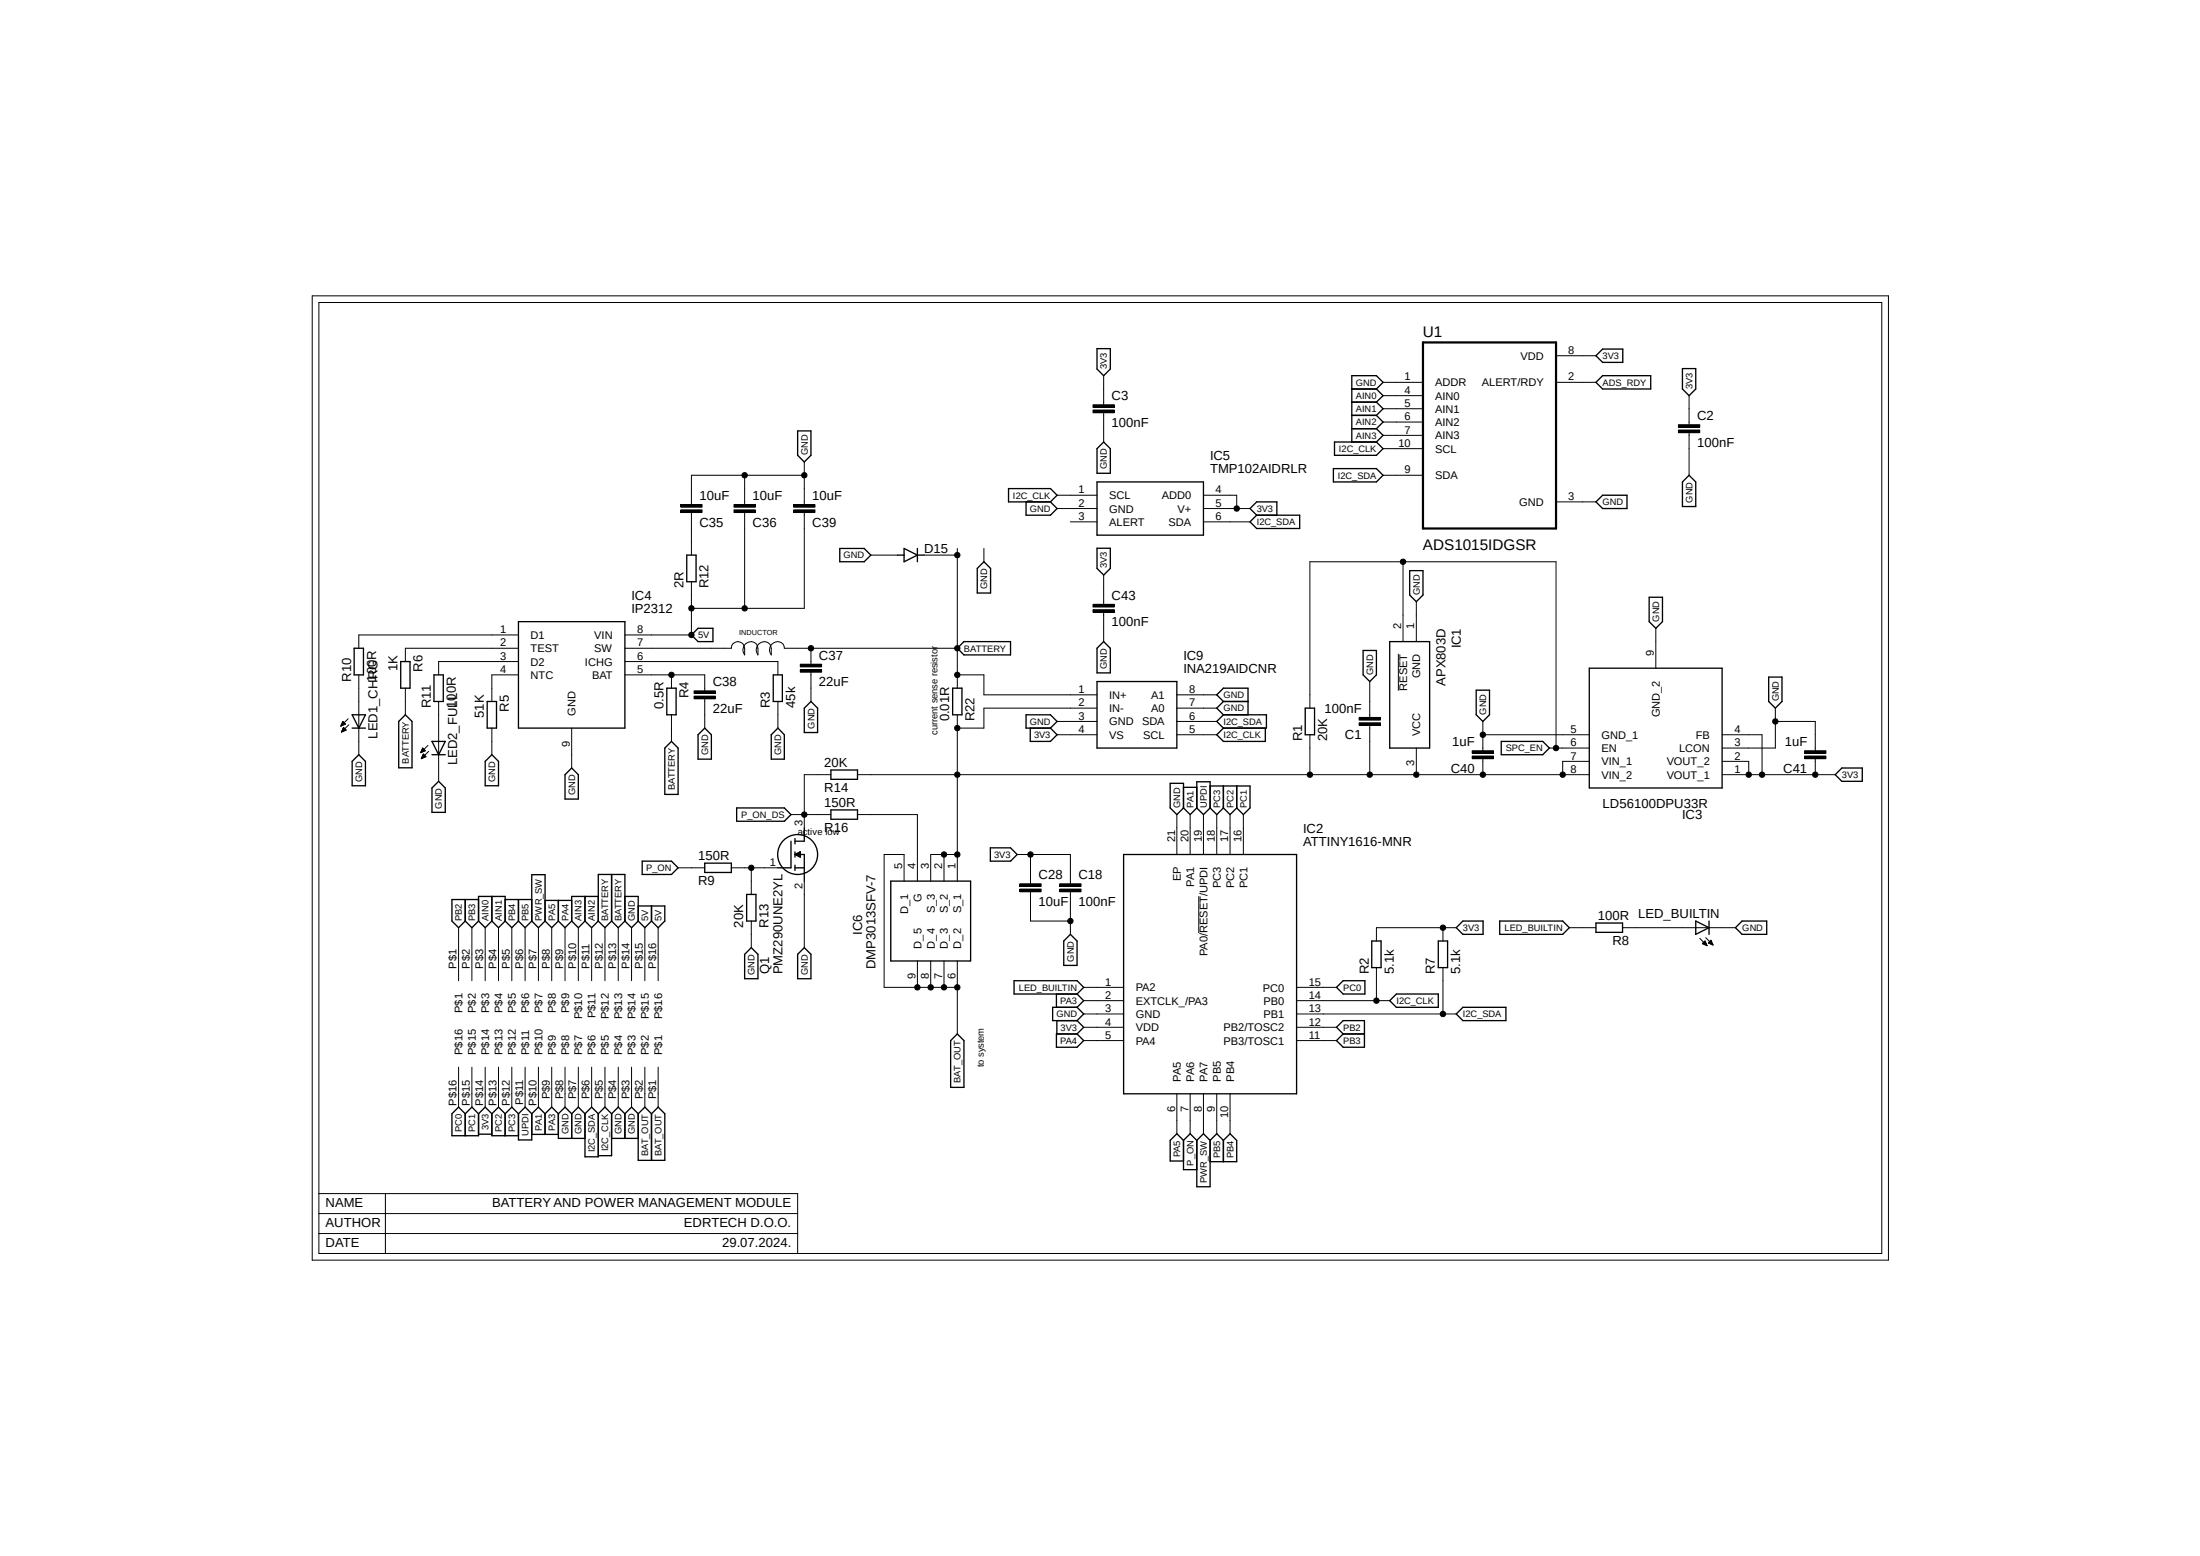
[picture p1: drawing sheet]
<svg xmlns="http://www.w3.org/2000/svg" width="420mm" height="297mm" viewBox="0 0 420 297" stroke-linecap="round" stroke-linejoin="round" font-family="sans-serif">
<path d="M59.5 56.3l301.2 184.4M360.7 56.3l-301.2 184.4" fill="none" stroke="#fff" stroke-width=".19"/>
<g fill="none" stroke="#000" stroke-width=".19">
<path d="M59.6 56.5h300.9v184h-300.9zM60.9 57.7h298.3v181.6h-298.3zM208.7 78.3h4v.5h-4zM208.7 77.3h4v.5h-4zM210.7 71.7v5.6M210.7 78.8v5.6M264 73h7.7M264 75.5h7.7M264 78h7.7M297.1 73h7.6M297.1 67.9h7.6M322.5 75.5v5.6"/>
<path d="M130 96.3h4v.5h-4zM130 97.3h4v.5h-4zM132 97.8v8.2M140.1 96.3h4.1v.5h-4.1zM140.1 97.3h4.1v.5h-4.1zM142.2 90.7v5.6M142.2 97.8v18.3M151.5 96.3h4.1v.5h-4.1zM151.5 97.3h4.1v.5h-4.1zM153.5 90.7h-21.5v5.6M153.5 88.2v8.1M153.5 97.8v18.3h-21.5"/>
<path d="M201.8 94.5h7.6M201.8 97.1h7.6M204.3 99.6h5.1M229.7 94.5h6.4v2.6M229.7 97.1h8.9M229.7 99.6h8.9M264 80.6h7.7M264 83.1h7.7M264 85.6h7.7M264 90.7h7.7M297.1 95.8h7.6M320.4 82.1h4.1v.5h-4.1z"/>
<path d="M320.4 81.1h4.1v.5h-4.1zM322.5 82.6v8.1M132 111v10.2h-12.7M166.2 106h5.1M176.4 106h6.4M182.8 104.7v26.7M187.8 104.7v2.5M208.7 116.4h4v.5h-4zM208.7 115.4h4v.5h-4zM210.7 109.8v5.6M210.7 116.9v5.6M267.8 107.2v15.3"/>
<path d="M270.4 114.9v7.6M316.1 119.9v7.7M65.1 138.6h.1M65.1 138.4h.3M65.2 138.3h.4M65.2 138.3h.6M65.2 139.7h.1M65.2 138.2h.7M65.2 139.6h.3M65.3 138.1h.5M65.3 139.5h.4M65.3 138h.4"/>
<path d="M65.3 139.4h.6M65.4 137.9h.3M65.4 139.3h.6M65.4 137.8h.2M65.4 139.2h.6M65.4 137.7l.6 .5-.9 .4zM65.4 137.8h.1M65.4 139.1h.5M65.5 139.1h.3M65.5 139h.2M65.6 138.9l.5 .5-.9 .3zM65.6 138.9h.1"/>
<path d="M66.5 137.2l-1.4 1.4M66.6 138.3l-1.4 1.4M68.5 128.8v15.3M77.4 131.4v5M83.7 133.9v15.2M93.9 139v5.1M99 121.2h-30.5v2.5M99 123.7h-21.6v2.6M99 126.3h-15.3v2.5M99 128.8h-5.1v5.1M109.1 139v7.6M119.3 123.7h20.3a1.27 1.27 0 0 1 1.3-1.2 1.27 1.27 0 0 1 1.3 1.2v1.3a1.49 1.49 0 0 1 .3-2.2 1.49 1.49 0 0 1 2.1 .6l.1 1.6a1.49 1.49 0 0 1 .3-2.2 1.49 1.49 0 0 1 2.2 .6v1.6a1.49 1.49 0 0 1 .3-2.2 1.49 1.49 0 0 1 2.2 .6v.3h33.1"/>
<path d="M119.3 126.3h29.2v2.5M119.3 128.8h15.2v3.1M128.2 128.8v2.6M128.2 136.4v5.1M132.5 132.9h4.1v.5h-4.1zM132.5 131.9h4.1v.5h-4.1zM134.5 133.4v5.6M148.5 133.9v5.1M152.8 127.8h4v.5h-4zM152.8 126.8h4v.5h-4zM154.8 123.7v3.1M154.8 128.3v5.6"/>
<path d="M182.8 128.8h5v3.8h21.6M182.8 136.4v31.8M201.8 137.7h7.6M209.4 135.2h-21.6v3.8h-5M224.7 132.6h7.6M224.7 135.2h7.6M224.7 137.7h7.6M250.1 135.2v-28h47v35.6M259.5 136.9h4v.6h-4zM259.5 138h4v.5h-4zM261.5 130.1v6.8M261.5 138.5v9.4"/>
<path d="M267 124.8v7M283.1 137.7v5.6M338.9 135.2v7.6h-10.1M338.9 137.7h7.6v5.6M80.3 143.6h.2M80.4 143.5h.3M80.4 143.4h.5M80.4 143.3h.7M80.4 144.7h.2M80.5 143.3h.7M80.5 144.7h.3M80.5 143.2h.6"/>
<path d="M80.5 144.6h.5M80.6 143.1h.4M80.6 144.5h.6M80.6 143h.3M80.6 144.4h.7M80.6 142.9h.2M80.6 144.3h.6M80.7 142.8l.5 .5-.9 .4zM80.7 144.2h.4M80.7 144.1h.3M80.8 144.1h.1M80.8 143.9l.5 .5-.9 .4z"/>
<path d="M80.8 144h.1M81.7 142.3l-1.4 1.4M81.8 143.4l-1.4 1.4M151 155.5h7.6M158.6 147.9h-5.1v10.1M163.7 147.9h139.7M163.7 155.5h11.4v12.7M201.8 140.3h7.6M224.7 155.5v7.6M224.7 140.3h7.6M227.2 155.5v7.6M229.7 155.5v7.6"/>
<path d="M232.3 155.5v7.6M234.8 155.5v7.6M237.4 155.5v7.6M250.1 140.3v7.6M270.4 142.8v5.1M281.1 143.3h4v.5h-4zM281.1 144.3h4v.5h-4zM283.1 140.3h20.3M283.1 144.8v3.1M295.8 142.8h7.6M303.4 145.3h-5.1v2.6M328.8 147.9h21.6"/>
<path d="M328.8 145.3h5v2.6M328.8 140.3h7.6v7.6M344.5 143.3h4.1v.5h-4.1zM344.5 144.3h4.1v.5h-4.1zM346.5 144.8v3.1M87.5 177.1v10.1M90.1 177.1v10.1M92.6 177.1v10.1M95.2 177.1v10.1M97.7 177.1v10.1M100.2 177.1v10.1M102.8 177.1v10.1"/>
<path d="M105.3 177.1v10.1M107.9 177.1v10.1M110.4 177.1v10.1M112.9 177.1v10.1M115.5 177.1v10.1M118 177.1v10.1M120.6 177.1v10.1M123.1 177.1v10.1M125.6 177.1v10.1M129.5 165.7h5M139.6 165.7h8.9M143.4 165.7v5"/>
<path d="M143.4 175.8v5.1M153.5 168.2v12.7M172.6 168.2v-5.1h-3.8v25.4h14M180.2 163.1v5.1M182.8 163.1h-5.1v5.1M194.2 163.1h10.1v5.6M194.7 169.7h4.1v.5h-4.1zM194.7 168.7h4.1v.5h-4.1zM196.7 163.1v5.6M196.7 170.2v5.6h7.6M202.3 169.7h4.1v.5h-4.1zM202.3 168.7h4.1v.5h-4.1z"/>
<path d="M204.3 170.2v8.2M228.9 171.1v7M275.5 177.1v2.5M278 177.1h-15.2v2.5M299.6 177.1h5.1M309.8 177.1h21.5M324.5 179.1l1.4 1.4M325.1 180h.5M325.2 179.9h.4M325.3 179.7h.2M325.4 179.7h.1M325.5 179.6l-.5 .5"/>
<path d="M325.5 179.6l.4 .9M325.6 179l1.4 1.4M326.1 180h.7M326.3 179.9h.5M326.3 179.7h.4M326.4 179.7h.3M326.5 179.6h.2M326.6 179.5h.1M326.6 179.5l-.5 .5 .9 .4M326.6 179.5l.4 .9M175.1 183.4v5.1M177.7 183.4v5.1"/>
<path d="M180.2 183.4v5.1M182.8 183.4v14M206.9 188.5h7.6M206.9 191h7.6M206.9 193.5h7.6M206.9 196.1h7.6M206.9 198.6h7.6M247.5 188.5h7.6M247.5 191h17.8M247.5 193.5h30.5M247.5 196.1h7.6M247.5 198.6h7.6"/>
<path d="M262.8 184.7v6.3M275.5 184.7v8.8M325 180.1l.9 .4M325 180.1h.7M325 180h.7M325.2 180.2h.6M325.4 180.3h.4M325.6 180.4h.2M326.2 180h.7M326.4 180.1h.5M326.6 180.2h.3M326.9 180.3h.1"/>
<path d="M87.5 203.7v7.6M90.1 203.7v7.6M92.6 203.7v7.6M95.2 203.7v7.6M97.7 203.7v7.6M100.2 203.7v7.6M102.8 203.7v7.6M105.3 203.7v7.6M107.9 203.7v7.6M110.4 203.7v7.6M112.9 203.7v7.6M115.5 203.7v7.6"/>
<path d="M118 203.7v7.6M120.6 203.7v7.6M123.1 203.7v7.6M125.6 203.7v7.6M224.7 208.8v7.6M227.2 208.8v7.6M229.7 208.8v7.6M232.3 208.8v7.6M234.8 208.8v7.6M60.9 227.8h91.4v11.5M60.9 231.6h91.4M60.9 235.5h91.4"/>
<path d="M73.6 227.8v11.5"/>
<circle cx="142.2" cy="90.7" r=".51"/>
<circle cx="153.5" cy="90.7" r=".51"/>
<circle cx="236.1" cy="97.1" r=".51"/>
<circle cx="132" cy="116.1" r=".51"/>
<circle cx="142.2" cy="116.1" r=".51"/>
<circle cx="182.7" cy="106" r=".51"/>
<circle cx="267.8" cy="107.2" r=".51"/>
<circle cx="128.2" cy="128.8" r=".51"/>
<circle cx="132" cy="121.2" r=".51"/>
<circle cx="154.8" cy="123.7" r=".51"/>
<circle cx="182.7" cy="123.7" r=".51"/>
<circle cx="182.7" cy="139" r=".51"/>
<circle cx="182.7" cy="128.8" r=".51"/>
<circle cx="338.9" cy="137.7" r=".51"/>
<circle cx="153.5" cy="155.5" r=".51"/>
<circle cx="182.7" cy="147.9" r=".51"/>
<circle cx="250.1" cy="147.9" r=".51"/>
<circle cx="261.5" cy="147.9" r=".51"/>
<circle cx="270.4" cy="147.9" r=".51"/>
<circle cx="283.1" cy="140.3" r=".51"/>
<circle cx="283.1" cy="147.9" r=".51"/>
<circle cx="297" cy="142.8" r=".51"/>
<circle cx="298.3" cy="147.9" r=".51"/>
<circle cx="333.8" cy="147.9" r=".51"/>
<circle cx="336.4" cy="147.9" r=".51"/>
<circle cx="346.5" cy="147.9" r=".51"/>
<circle cx="143.4" cy="165.7" r=".51"/>
<circle cx="180.2" cy="163.1" r=".51"/>
<circle cx="182.7" cy="163.1" r=".51"/>
<circle cx="196.7" cy="163.1" r=".51"/>
<circle cx="204.3" cy="175.8" r=".51"/>
<circle cx="275.5" cy="177.1" r=".51"/>
<circle cx="175.1" cy="188.5" r=".51"/>
<circle cx="177.7" cy="188.5" r=".51"/>
<circle cx="180.2" cy="188.5" r=".51"/>
<circle cx="182.7" cy="188.5" r=".51"/>
<circle cx="262.8" cy="191" r=".51"/>
<circle cx="275.5" cy="193.5" r=".51"/>
</g>
<g fill="none" stroke="#000" stroke-width=".25">
<path d="M209.4 66.5h2.6v3.9l-1.3 1.3-1.3-1.3zM258.1 74.3h4.7M258.1 76.8h4.7M258.1 79.3h4.7M262.8 74.3l1.2-1.3-1.2-1.3h-4.7v12.7M262.8 76.8l1.2 1.2-1.2 1.3M262.8 74.3l1.2 1.2-1.2 1.3M262.8 79.3l1.2 1.3-1.2 1.2M305.9 71.7h9.2v2.6h-9.2l-1.2-1.3zM305.9 66.6h3.9v2.6h-3.9l-1.2-1.3zM321.2 70.4h2.5v3.9l-1.2 1.2-1.3-1.2zM152.3 82.3h2.5v4.6l-1.3 1.3-1.2-1.3z"/>
<path d="M192.5 93.3h8l1.3 1.2-1.3 1.3h-8zM195.9 95.8v2.5h4.6l1.3-1.2-1.3-1.3M209.4 85.6l1.3-1.2 1.3 1.2v4.7h-2.6zM209.4 92h20.3v10.2h-20.3zM239.9 98.3h8.2v2.6h-8.2l-1.3-1.3zM239.9 98.3l-1.3-1.2 1.3-1.3h3.9v2.5M254.6 89.5h8.2l1.2 1.2-1.2 1.3h-8.2zM254.8 84.4h8l1.2 1.2-1.2 1.3h-8zM258.1 81.8h4.7M262.8 81.8l1.2 1.3-1.2 1.3M305.9 94.5h4.7v2.6h-4.7l-1.2-1.3zM322.5 90.7l1.2 1.3v4.7h-2.5v-4.7z"/>
<path d="M99 118.7h20.3v20.3h-20.3zM131.1 106h1.8v5h-1.8zM160.3 104.7h4.7l1.2 1.3-1.2 1.2h-4.7zM171.3 106h1.3M172.6 104.7l2.5 1.3-2.5 1.2zM175.1 106h1.3M175.1 104.7v2.5M187.8 107.2l1.3 1.3v4.7h-2.5v-4.7zM209.4 104.6h2.6v3.9l-1.3 1.3-1.3-1.3zM269.1 108.9h2.6v4.7l-1.3 1.3-1.3-1.3zM314.8 114h2.6v4.7l-1.3 1.2-1.3-1.2zM67.2 139h2.6"/>
<path d="M67.2 136.4h2.6l-1.3 2.6zM67.6 123.7h1.8v5.1h-1.8zM76.1 137.7l1.3-1.3 1.3 1.3v8.9h-2.6zM76.5 126.3h1.8v5.1h-1.8zM82.8 128.8h1.8v5.1h-1.8zM93 133.9h1.8v5.1h-1.8zM127.3 131.4h1.8v5h-1.8zM132 121.2l1.3-1.3h2.8v2.6h-2.8zM147.6 128.8h1.8v5.1h-1.8zM154.8 133.9l1.3 1.3v4.6h-2.6v-4.6zM181.9 131.4h1.7v5h-1.7zM182.8 123.7l1.2-1.2h8.9v2.5h-8.9z"/>
<path d="M195.9 136.4h4.6l1.3 1.3-1.3 1.3h-4.6zM196.7 139v2.5h3.8l1.3-1.2-1.3-1.3M209.4 130.1h15.3v12.7h-15.3zM210.7 122.5l1.3 1.2v4.7h-2.6v-4.7zM233.6 136.4h8.2v2.6h-8.2M233.6 133.9l-1.3-1.3 1.3-1.2h4.7v5M233.6 133.9h4.7M233.6 133.9l-1.3 1.3 1.3 1.2M233.6 139l-1.3 1.3 1.3 1.2h8v-2.5M233.6 136.4l-1.3 1.3 1.3 1.3M249.2 135.2h1.8v5.1h-1.8zM260.2 124.2h2.6v4.6l-1.3 1.3-1.3-1.3z"/>
<path d="M265.3 122.5h7.6v20.3h-7.6zM281.8 131.7h2.6v4.7l-1.3 1.3-1.3-1.3zM303.4 127.6h25.4v22.8h-25.4zM337.7 129.2h2.5v4.7l-1.3 1.3-1.2-1.3zM68.5 144.1l1.3 1.2v4.7h-2.6v-4.7zM82.5 150.4l1.2-1.3 1.3 1.3v4.7h-2.5zM82.5 141.5h2.5l-1.3 2.6zM82.5 144.1h2.5M93.9 144.1l1.3 1.2v4.7h-2.6v-4.7zM107.9 147.9l1.2-1.3 1.3 1.3v4.6h-2.5zM126.9 142.8l1.3-1.3 1.3 1.3v8.8h-2.6zM133.3 140.3l1.2-1.3 1.3 1.3v4.6h-2.5z"/>
<path d="M140.6 154.2h9.1l1.3 1.3-1.3 1.3h-9.1zM147.2 140.3l1.3-1.3 1.2 1.3v4.6h-2.5zM153.5 158v2.6h-1.7M158.6 147h5.1v1.8h-5.1zM158.6 154.6h5.1v1.8h-5.1zM223.4 149.5h2.5v4.7l-1.2 1.3-1.3-1.3zM225.9 154.2l1.3 1.3 1.3-1.3M225.9 150.3h2.6M228.5 154.2l1.2 1.3 1.3-1.3M228.5 154.2v-5h2.5v5M231 154.2l1.3 1.3 1.3-1.3M231 150h7.6v4.2l-1.2 1.3-1.3-1.3"/>
<path d="M233.6 150v4.2M233.6 154.2l1.2 1.3 1.3-1.3M236.1 150v4.2M286.6 141.5h7.9l1.3 1.3-1.3 1.3h-7.9zM351.6 146.6h3.9v2.5h-3.9l-1.2-1.2zM88.8 175.8l1.3 1.3 1.3-1.3M88.8 171.7v4.1M91.4 175.8v-4.7h5v4.7M91.4 171.7h-5.1v4.1l1.2 1.3 1.3-1.3M91.4 175.8l1.2 1.3 1.3-1.3M93.9 175.8l1.3 1.3 1.2-1.3M93.9 171.1v4.7"/>
<path d="M96.4 175.8l1.3 1.3 1.3-1.3M96.4 171.7h5.1M99 171.7v4.1M99 175.8l1.2 1.3 1.3-1.3M101.5 175.8v-8.8h2.6v8.8M101.5 175.8l1.3 1.3 1.3-1.3M104.1 171.9h5M104.1 175.8l1.2 1.3 1.3-1.3M106.6 171.9v3.9M106.6 175.8l1.3 1.3 1.2-1.3M109.1 175.8l1.3 1.3 1.3-1.3M111.7 171.1v4.7"/>
<path d="M111.7 175.8l1.2 1.3 1.3-1.3M114.2 171.1h-5.1v4.7M114.2 175.8v-8.9h5.1v8.9M114.2 175.8l1.3 1.3 1.3-1.3M116.8 175.8l1.2 1.3 1.3-1.3M116.8 166.9v8.9M119.3 175.8l1.3 1.3 1.2-1.3M119.3 171.1h2.5v4.7M121.8 175.8l1.3 1.3 1.3-1.3M121.8 172.9h5.1v2.9l-1.3 1.3-1.2-1.3M122.6 164.4h5.6l1.3 1.3-1.3 1.2h-5.6zM124.4 172.9v2.9"/>
<path d="M134.5 164.8h5.1v1.7h-5.1zM142.5 170.7h1.8v5.1h-1.8zM151 160.6v5.1h-2.5M151.8 163.1h1.7v5.1M151.8 165.7h1.7M151.8 160.1v1M151.8 162.6v1M151.8 165.1v1.1M151.8 163.1l1-.5v1zM151.9 163h.9M152.1 163.2h.7M152.3 162.9h.5"/>
<path d="M152.4 163.4h.4M152.7 162.6h.1M170.1 168.2h15.2v15.2h-15.2zM189.1 161.8h3.8l1.3 1.3-1.3 1.3h-3.8zM204.3 178.4l1.3 1.2v4.7h-2.5v-4.7zM214.5 163.1h33v45.7h-33zM261.9 179.6h1.8v5.1h-1.8zM274.6 179.6h1.8v5.1h-1.8zM279.3 175.8h3.8v2.6h-3.8l-1.3-1.3zM286.3 175.8h12l1.3 1.3-1.3 1.3h-12zM304.7 176.2h5.1v1.8h-5.1zM323.7 175.8l2.6 1.3-2.6 1.3z"/>
<path d="M326.3 175.8v2.6M332.6 175.8h4.7v2.6h-4.7l-1.3-1.3zM142.2 182.2l1.2-1.3 1.3 1.3v4.6h-2.5zM152.3 182.2l1.2-1.3 1.3 1.3v4.6h-2.5zM181.5 198.6l1.3-1.2 1.2 1.2v9h-2.5zM193.6 187.2h12l1.3 1.3-1.3 1.2h-12zM201.7 197.4h3.9l1.3 1.2-1.3 1.3h-3.9zM201.7 189.7v2.6M201.8 194.8v2.6M205.6 192.3l1.3 1.2-1.3 1.3M205.6 192.3h-4.6v2.5h4.6M205.6 189.7l1.3 1.3-1.3 1.3"/>
<path d="M205.6 194.8l1.3 1.3-1.3 1.3M255.1 196.1l1.3-1.3h4.1v5.1h-4.1l-1.3-1.3 1.3-1.2zM255.1 188.5l1.3-1.3h4.2v2.5h-4.2zM256.4 197.4h4.1M265.3 191l1.3-1.3h8v2.6h-8zM278 193.5l1.3-1.2h8.2v2.5h-8.2zM88.8 212.6l-1.3-1.3-1.2 1.3v4.2h5.1v-4.2M88.8 212.6v4.2M88.8 212.6l1.3-1.3 1.3 1.3M91.4 212.6l1.2-1.3 1.3 1.3M91.4 216.5h2.5M93.9 212.6v4.2h5.1"/>
<path d="M93.9 212.6l1.3-1.3 1.2 1.3M96.4 212.6v4.2M96.4 212.6l1.3-1.3 1.3 1.3M99 212.6v5h2.5v-5M99 212.6l1.2-1.3 1.3 1.3M101.5 216.5h5.1M101.5 212.6l1.3-1.3 1.3 1.3M104.1 212.6l1.2-1.3 1.3 1.3M104.1 212.6v3.9M106.6 212.6l1.3-1.3 1.2 1.3M106.6 212.6v4.7h5.1M109.1 212.6v4.7"/>
<path d="M109.1 212.6l1.3-1.3 1.3 1.3M111.7 212.6v8.2h2.5v-8.2M111.7 212.6l1.2-1.3 1.3 1.3M114.2 212.6l1.3-1.3 1.3 1.3M116.8 217.3h5M116.8 212.6l1.2-1.3 1.3 1.3M116.8 212.6v8h-2.6M119.3 212.6v4.7M119.3 212.6l1.3-1.3 1.2 1.3M121.8 212.6v8.9h5.1v-8.9l-1.3-1.3-1.2 1.3M121.8 212.6l1.3-1.3 1.3 1.3M124.4 212.6v8.9"/>
<path d="M225.9 217.7l-1.2-1.3-1.3 1.3v3.9h2.5M225.9 217.7v5.6h2.6M225.9 217.7l1.3-1.3 1.3 1.3M228.5 217.7v8.8h2.5v-8.8M228.5 217.7l1.2-1.3 1.3 1.3M231 217.7l1.3-1.3 1.3 1.3M233.6 217.7l1.2-1.3 1.3 1.3v4h-5.1M233.6 217.7v4"/>
<circle cx="152.3" cy="163.1" r="3.8"/>
</g>
<g fill="#000">
<path d="M208.7 78.3h4v.5h-4z" fill-rule="evenodd"/>
<path d="M208.7 77.3h4v.5h-4z" fill-rule="evenodd"/>
<path d="M130 96.3h4v.5h-4z" fill-rule="evenodd"/>
<path d="M130 97.3h4v.5h-4z" fill-rule="evenodd"/>
<path d="M140.1 96.3h4.1v.5h-4.1z" fill-rule="evenodd"/>
<path d="M140.1 97.3h4.1v.5h-4.1z" fill-rule="evenodd"/>
<path d="M151.5 96.3h4.1v.5h-4.1z" fill-rule="evenodd"/>
<path d="M151.5 97.3h4.1v.5h-4.1z" fill-rule="evenodd"/>
<path d="M320.4 82.1h4.1v.5h-4.1z" fill-rule="evenodd"/>
<path d="M320.4 81.1h4.1v.5h-4.1z" fill-rule="evenodd"/>
<path d="M208.7 116.4h4v.5h-4z" fill-rule="evenodd"/>
<path d="M208.7 115.4h4v.5h-4z" fill-rule="evenodd"/>
<path d="M132.5 132.9h4.1v.5h-4.1z" fill-rule="evenodd"/>
<path d="M132.5 131.9h4.1v.5h-4.1z" fill-rule="evenodd"/>
<path d="M152.8 127.8h4v.5h-4z" fill-rule="evenodd"/>
<path d="M152.8 126.8h4v.5h-4z" fill-rule="evenodd"/>
<path d="M259.5 136.9h4v.6h-4z" fill-rule="evenodd"/>
<path d="M259.5 138h4v.5h-4z" fill-rule="evenodd"/>
<path d="M281.1 143.3h4v.5h-4z" fill-rule="evenodd"/>
<path d="M281.1 144.3h4v.5h-4z" fill-rule="evenodd"/>
<path d="M344.5 143.3h4.1v.5h-4.1z" fill-rule="evenodd"/>
<path d="M344.5 144.3h4.1v.5h-4.1z" fill-rule="evenodd"/>
<path d="M194.7 169.7h4.1v.5h-4.1z" fill-rule="evenodd"/>
<path d="M194.7 168.7h4.1v.5h-4.1z" fill-rule="evenodd"/>
<path d="M202.3 169.7h4.1v.5h-4.1z" fill-rule="evenodd"/>
<path d="M202.3 168.7h4.1v.5h-4.1z" fill-rule="evenodd"/>
<circle cx="142.2" cy="90.7" r=".51"/>
<circle cx="153.5" cy="90.7" r=".51"/>
<circle cx="236.1" cy="97.1" r=".51"/>
<circle cx="132" cy="116.1" r=".51"/>
<circle cx="142.2" cy="116.1" r=".51"/>
<circle cx="182.7" cy="106" r=".51"/>
<circle cx="267.8" cy="107.2" r=".51"/>
<circle cx="128.2" cy="128.8" r=".51"/>
<circle cx="132" cy="121.2" r=".51"/>
<circle cx="154.8" cy="123.7" r=".51"/>
<circle cx="182.7" cy="123.7" r=".51"/>
<circle cx="182.7" cy="139" r=".51"/>
<circle cx="182.7" cy="128.8" r=".51"/>
<circle cx="338.9" cy="137.7" r=".51"/>
<circle cx="153.5" cy="155.5" r=".51"/>
<circle cx="182.7" cy="147.9" r=".51"/>
<circle cx="250.1" cy="147.9" r=".51"/>
<circle cx="261.5" cy="147.9" r=".51"/>
<circle cx="270.4" cy="147.9" r=".51"/>
<circle cx="283.1" cy="140.3" r=".51"/>
<circle cx="283.1" cy="147.9" r=".51"/>
<circle cx="297" cy="142.8" r=".51"/>
<circle cx="298.3" cy="147.9" r=".51"/>
<circle cx="333.8" cy="147.9" r=".51"/>
<circle cx="336.4" cy="147.9" r=".51"/>
<circle cx="346.5" cy="147.9" r=".51"/>
<circle cx="143.4" cy="165.7" r=".51"/>
<circle cx="180.2" cy="163.1" r=".51"/>
<circle cx="182.7" cy="163.1" r=".51"/>
<circle cx="196.7" cy="163.1" r=".51"/>
<circle cx="204.3" cy="175.8" r=".51"/>
<circle cx="275.5" cy="177.1" r=".51"/>
<circle cx="175.1" cy="188.5" r=".51"/>
<circle cx="177.7" cy="188.5" r=".51"/>
<circle cx="180.2" cy="188.5" r=".51"/>
<circle cx="182.7" cy="188.5" r=".51"/>
<circle cx="262.8" cy="191" r=".51"/>
<circle cx="275.5" cy="193.5" r=".51"/>
</g>
<path d="M271.7 65.4h25.4v35.5h-25.4z" fill="none" stroke="#000" stroke-width=".42"/>
<g font-size="2.9">
<text x="271.6" y="64.3">U1</text>
<text x="271.6" y="104.9">ADS1015IDGSR</text>
</g>
<g font-size="2.5">
<text x="212.2" y="76.4">C3</text>
<text x="212.2" y="81.5">100nF</text>
<text x="324" y="80.2">C2</text>
<text x="231" y="87.8">IC5</text>
<text x="324" y="85.3">100nF</text>
<text x="133.5" y="95.4">10uF</text>
<text x="143.7" y="95.4">10uF</text>
<text x="155.1" y="95.4">10uF</text>
<text x="231" y="90.3">TMP102AIDRLR</text>
<text x="133.5" y="100.5">C35</text>
<text x="143.7" y="100.5">C36</text>
<text x="155.1" y="100.5">C39</text>
<text x="176.4" y="105.5">D15</text>
<text x="130.5" y="112.3" transform="rotate(-90 130.5 112.3)">2R</text>
<text x="135.3" y="112.3" transform="rotate(-90 135.3 112.3)">R12</text>
<text x="120.6" y="117">IP2312</text>
<text x="120.6" y="114.5">IC4</text>
<text x="212.2" y="119.6">100nF</text>
<text x="212.2" y="114.5">C43</text>
<text x="156.3" y="125.9">C37</text>
<text x="225.9" y="125.9">IC9</text>
<text x="278.9" y="123.8" transform="rotate(-90 278.9 123.8)">IC1</text>
<text x="67" y="130.1" transform="rotate(-90 67 130.1)">R10</text>
<text x="71.8" y="130.1" transform="rotate(-90 71.8 130.1)">100R</text>
<text x="75.9" y="128.1" transform="rotate(-90 75.9 128.1)">1K</text>
<text x="80.6" y="128.2" transform="rotate(-90 80.6 128.2)">R6</text>
<text x="136.1" y="131">C38</text>
<text x="156.3" y="131">22uF</text>
<text x="225.9" y="128.4">INA219AIDCNR</text>
<text x="276" y="130.9" transform="rotate(-90 276 130.9)">APX803D</text>
<text x="82.3" y="135.2" transform="rotate(-90 82.3 135.2)">R11</text>
<text x="87" y="135.2" transform="rotate(-90 87 135.2)">100R</text>
<text x="92.4" y="137.1" transform="rotate(-90 92.4 137.1)">51K</text>
<text x="97.2" y="135.8" transform="rotate(-90 97.2 135.8)">R5</text>
<text x="126.7" y="135.4" transform="rotate(-90 126.7 135.4)">0.5R</text>
<text x="131.4" y="133.3" transform="rotate(-90 131.4 133.3)">R4</text>
<text x="136.1" y="136.1">22uF</text>
<text x="147" y="135.2" transform="rotate(-90 147 135.2)">R3</text>
<text x="151.8" y="135.2" transform="rotate(-90 151.8 135.2)">45k</text>
<text x="181.2" y="137.7" transform="rotate(-90 181.2 137.7)">0.01R</text>
<text x="186.1" y="137.7" transform="rotate(-90 186.1 137.7)">R22</text>
<text x="252.9" y="136.1">100nF</text>
<text x="72.1" y="141" transform="rotate(-90 72.1 141)">LED1_CHRG</text>
<text x="248.6" y="141.5" transform="rotate(-90 248.6 141.5)">R1</text>
<text x="253.4" y="141.5" transform="rotate(-90 253.4 141.5)">20K</text>
<text x="256.8" y="141.1">C1</text>
<text x="277.2" y="142.4">1uF</text>
<text x="340.7" y="142.4">1uF</text>
<text x="87.3" y="146.1" transform="rotate(-90 87.3 146.1)">LED2_FULL</text>
<text x="157.4" y="146.3">20K</text>
<text x="276.9" y="147.5">C40</text>
<text x="340.4" y="147.5">C41</text>
<text x="157.4" y="154">150R</text>
<text x="157.4" y="151.1">R14</text>
<text x="305.9" y="154.2">LD56100DPU33R</text>
<text x="157.4" y="158.8">R16</text>
<text x="248.8" y="161.5">ATTINY1616-MNR</text>
<text x="248.8" y="158.9">IC2</text>
<text x="321.1" y="156.4">IC3</text>
<text x="133.3" y="164.1">150R</text>
<text x="198.3" y="167.8">C28</text>
<text x="205.9" y="167.8">C18</text>
<text x="133.3" y="168.9">R9</text>
<text x="198.3" y="172.9">10uF</text>
<text x="205.9" y="172.9">100nF</text>
<text x="141.9" y="177.1" transform="rotate(-90 141.9 177.1)">20K</text>
<text x="146.7" y="177.1" transform="rotate(-90 146.7 177.1)">R13</text>
<text x="164.6" y="178.4" transform="rotate(-90 164.6 178.4)">IC6</text>
<text x="305" y="175.6">100R LED_BUILTIN</text>
<text x="146.9" y="186" transform="rotate(-90 146.9 186)">Q1</text>
<text x="149.4" y="186" transform="rotate(-90 149.4 186)">PMZ290UNE2YL</text>
<text x="167.1" y="185" transform="rotate(-90 167.1 185)">DMP3013SFV-7</text>
<text x="261.3" y="186" transform="rotate(-90 261.3 186)">R2</text>
<text x="266.1" y="186" transform="rotate(-90 266.1 186)">5.1k</text>
<text x="273.9" y="186" transform="rotate(-90 273.9 186)">R7</text>
<text x="278.8" y="186" transform="rotate(-90 278.8 186)">5.1k</text>
<text x="307.8" y="180.3">R8</text>
<text x="62.1" y="230.4">NAME</text>
<text x="93.9" y="230.4">BATTERY AND POWER MANAGEMENT MODULE</text>
<text x="62.1" y="234.2">AUTHOR</text>
<text x="62.1" y="238">DATE</text>
<text x="130.6" y="234.2">EDRTECH D.O.O.</text>
<text x="137.8" y="238">29.07.2024.</text>
</g>
<g font-size="2.1">
<text x="290.3" y="68.7">VDD</text>
<text x="299.4" y="67.5">8</text>
<text x="268.1" y="72.6">1</text>
<text x="268.1" y="75.1">4</text>
<text x="268.1" y="77.7">5</text>
<text x="274" y="73.7">ADDR</text>
<text x="274" y="76.3">AIN0</text>
<text x="282.9" y="73.7">ALERT/RDY</text>
<text x="299.4" y="72.6">2</text>
<text x="268.1" y="80.2">6</text>
<text x="268.1" y="82.8">7</text>
<text x="274" y="78.8">AIN1</text>
<text x="274" y="81.3">AIN2</text>
<text x="274" y="83.9">AIN3</text>
<text x="267" y="85.3">10</text>
<text x="274" y="86.4">SCL</text>
<text x="205.9" y="94.2">1</text>
<text x="211.8" y="95.3">SCL</text>
<text x="221.8" y="95.3">ADD0</text>
<text x="232.1" y="94.2">4</text>
<text x="268.1" y="90.4">9</text>
<text x="274" y="91.5">SDA</text>
<text x="299.4" y="95.5">3</text>
<text x="205.9" y="96.7">2</text>
<text x="205.9" y="99.3">3</text>
<text x="211.8" y="97.8">GND</text>
<text x="211.8" y="100.4">ALERT</text>
<text x="223.1" y="100.4">SDA</text>
<text x="224.8" y="97.8">V+</text>
<text x="232.1" y="96.7">5</text>
<text x="232.1" y="99.3">6</text>
<text x="290" y="96.6">GND</text>
<text x="95.5" y="120.9">1</text>
<text x="95.5" y="123.4">2</text>
<text x="95.5" y="125.9">3</text>
<text x="101.3" y="122">D1</text>
<text x="101.3" y="124.5">TEST</text>
<text x="113.5" y="122">VIN</text>
<text x="113.5" y="124.5">SW</text>
<text x="121.6" y="120.9">8</text>
<text x="121.6" y="123.4">7</text>
<text x="121.6" y="125.9">6</text>
<text x="267.5" y="120.1" transform="rotate(-90 267.5 120.1)">2</text>
<text x="270" y="120.1" transform="rotate(-90 270 120.1)">1</text>
<text x="315.7" y="125.2" transform="rotate(-90 315.7 125.2)">9</text>
<text x="95.5" y="128.5">4</text>
<text x="101.3" y="127">D2</text>
<text x="101.3" y="129.6">NTC</text>
<text x="111.7" y="127">ICHG</text>
<text x="113" y="129.6">BAT</text>
<text x="121.6" y="128.5">5</text>
<text x="268.6" y="131.8" transform="rotate(-90 268.6 131.8)">RESET</text>
<text x="271.1" y="129.5" transform="rotate(-90 271.1 129.5)">GND</text>
<text x="109.9" y="136.7" transform="rotate(-90 109.9 136.7)">GND</text>
<text x="205.9" y="132.3">1</text>
<text x="205.9" y="134.8">2</text>
<text x="205.9" y="137.4">3</text>
<text x="211.8" y="133.4">IN+</text>
<text x="211.8" y="135.9">IN-</text>
<text x="219.8" y="133.4">A1</text>
<text x="219.8" y="135.9">A0</text>
<text x="227" y="132.3">8</text>
<text x="227" y="134.8">7</text>
<text x="227" y="137.4">6</text>
<text x="316.9" y="136.9" transform="rotate(-90 316.9 136.9)">GND_2</text>
<text x="108.8" y="142.5" transform="rotate(-90 108.8 142.5)">9</text>
<text x="205.9" y="139.9">4</text>
<text x="211.8" y="138.5">GND</text>
<text x="211.8" y="141">VS</text>
<text x="218" y="138.5">SDA</text>
<text x="218.2" y="141">SCL</text>
<text x="227" y="139.9">5</text>
<text x="271.1" y="140.5" transform="rotate(-90 271.1 140.5)">VCC</text>
<text x="299.8" y="142.5">6</text>
<text x="299.8" y="139.9">5</text>
<text x="305.7" y="143.6">EN</text>
<text x="305.7" y="141">GND_1</text>
<text x="320.5" y="143.6">LCON</text>
<text x="323.7" y="141">FB</text>
<text x="331.1" y="142.5">3</text>
<text x="331.1" y="139.9">4</text>
<text x="270" y="146.3" transform="rotate(-90 270 146.3)">3</text>
<text x="299.8" y="147.5">8</text>
<text x="299.8" y="145">7</text>
<text x="305.7" y="148.6">VIN_2</text>
<text x="305.7" y="146.1">VIN_1</text>
<text x="318.2" y="148.6">VOUT_1</text>
<text x="318.2" y="146.1">VOUT_2</text>
<text x="331.1" y="147.5">1</text>
<text x="331.1" y="145">2</text>
<text x="153.2" y="157.6" transform="rotate(-90 153.2 157.6)">3</text>
<text x="224.3" y="160.8" transform="rotate(-90 224.3 160.8)">21</text>
<text x="226.9" y="160.8" transform="rotate(-90 226.9 160.8)">20</text>
<text x="229.4" y="160.8" transform="rotate(-90 229.4 160.8)">19</text>
<text x="231.9" y="160.8" transform="rotate(-90 231.9 160.8)">18</text>
<text x="234.5" y="160.8" transform="rotate(-90 234.5 160.8)">17</text>
<text x="237" y="160.8" transform="rotate(-90 237 160.8)">16</text>
<text x="146.9" y="165.3">1</text>
<text x="172.3" y="165.9" transform="rotate(-90 172.3 165.9)">5</text>
<text x="174.8" y="165.9" transform="rotate(-90 174.8 165.9)">4</text>
<text x="177.3" y="165.9" transform="rotate(-90 177.3 165.9)">3</text>
<text x="179.9" y="165.9" transform="rotate(-90 179.9 165.9)">2</text>
<text x="182.4" y="165.9" transform="rotate(-90 182.4 165.9)">1</text>
<text x="153.2" y="169.7" transform="rotate(-90 153.2 169.7)">2</text>
<text x="175.9" y="172.2" transform="rotate(-90 175.9 172.2)">G</text>
<text x="225.4" y="168.2" transform="rotate(-90 225.4 168.2)">EP</text>
<text x="228" y="169.2" transform="rotate(-90 228 169.2)">PA1</text>
<text x="233" y="169.5" transform="rotate(-90 233 169.5)">PC3</text>
<text x="235.6" y="169.5" transform="rotate(-90 235.6 169.5)">PC2</text>
<text x="238.1" y="169.5" transform="rotate(-90 238.1 169.5)">PC1</text>
<text x="173.4" y="174.4" transform="rotate(-90 173.4 174.4)">D_1</text>
<text x="178.4" y="174.3" transform="rotate(-90 178.4 174.3)">S_3</text>
<text x="181" y="174.3" transform="rotate(-90 181 174.3)">S_2</text>
<text x="183.5" y="174.3" transform="rotate(-90 183.5 174.3)">S_1</text>
<text x="87.2" y="184.9" transform="rotate(-90 87.2 184.9)">P$1</text>
<text x="89.7" y="184.9" transform="rotate(-90 89.7 184.9)">P$2</text>
<text x="92.2" y="184.9" transform="rotate(-90 92.2 184.9)">P$3</text>
<text x="94.8" y="184.9" transform="rotate(-90 94.8 184.9)">P$4</text>
<text x="97.3" y="184.9" transform="rotate(-90 97.3 184.9)">P$5</text>
<text x="99.9" y="184.9" transform="rotate(-90 99.9 184.9)">P$6</text>
<text x="102.4" y="184.9" transform="rotate(-90 102.4 184.9)">P$7</text>
<text x="104.9" y="184.9" transform="rotate(-90 104.9 184.9)">P$8</text>
<text x="107.5" y="184.9" transform="rotate(-90 107.5 184.9)">P$9</text>
<text x="110" y="184.9" transform="rotate(-90 110 184.9)">P$10</text>
<text x="112.6" y="184.9" transform="rotate(-90 112.6 184.9)">P$11</text>
<text x="115.1" y="184.9" transform="rotate(-90 115.1 184.9)">P$12</text>
<text x="117.6" y="184.9" transform="rotate(-90 117.6 184.9)">P$13</text>
<text x="120.2" y="184.9" transform="rotate(-90 120.2 184.9)">P$14</text>
<text x="122.7" y="184.9" transform="rotate(-90 122.7 184.9)">P$15</text>
<text x="125.3" y="184.9" transform="rotate(-90 125.3 184.9)">P$16</text>
<text x="175.9" y="181.1" transform="rotate(-90 175.9 181.1)">D_5</text>
<text x="178.4" y="181.1" transform="rotate(-90 178.4 181.1)">D_4</text>
<text x="181" y="181.1" transform="rotate(-90 181 181.1)">D_3</text>
<text x="183.5" y="181.1" transform="rotate(-90 183.5 181.1)">D_2</text>
<text x="230.5" y="182.5" transform="rotate(-90 230.5 182.5)">PA0/RESET/UPDI</text>
<text x="174.8" y="186.9" transform="rotate(-90 174.8 186.9)">9</text>
<text x="177.3" y="186.9" transform="rotate(-90 177.3 186.9)">8</text>
<text x="179.9" y="186.9" transform="rotate(-90 179.9 186.9)">7</text>
<text x="182.4" y="186.9" transform="rotate(-90 182.4 186.9)">6</text>
<text x="211" y="188.1">1</text>
<text x="211" y="190.7">2</text>
<text x="216.8" y="189.2">PA2</text>
<text x="216.8" y="191.8">EXTCLK_/PA3</text>
<text x="241.1" y="189.3">PC0</text>
<text x="241.2" y="191.8">PB0</text>
<text x="249.9" y="188.1">15</text>
<text x="249.9" y="190.7">14</text>
<text x="88.3" y="193.3" transform="rotate(-90 88.3 193.3)">P$1</text>
<text x="90.8" y="193.3" transform="rotate(-90 90.8 193.3)">P$2</text>
<text x="93.4" y="193.3" transform="rotate(-90 93.4 193.3)">P$3</text>
<text x="95.9" y="193.3" transform="rotate(-90 95.9 193.3)">P$4</text>
<text x="98.5" y="193.3" transform="rotate(-90 98.5 193.3)">P$5</text>
<text x="101" y="193.3" transform="rotate(-90 101 193.3)">P$6</text>
<text x="103.5" y="193.3" transform="rotate(-90 103.5 193.3)">P$7</text>
<text x="106.1" y="193.3" transform="rotate(-90 106.1 193.3)">P$8</text>
<text x="108.6" y="193.3" transform="rotate(-90 108.6 193.3)">P$9</text>
<text x="111.2" y="194.5" transform="rotate(-90 111.2 194.5)">P$10</text>
<text x="113.7" y="194.4" transform="rotate(-90 113.7 194.4)">P$11</text>
<text x="116.2" y="194.5" transform="rotate(-90 116.2 194.5)">P$12</text>
<text x="118.8" y="194.5" transform="rotate(-90 118.8 194.5)">P$13</text>
<text x="121.3" y="194.5" transform="rotate(-90 121.3 194.5)">P$14</text>
<text x="123.9" y="194.5" transform="rotate(-90 123.9 194.5)">P$15</text>
<text x="126.4" y="194.5" transform="rotate(-90 126.4 194.5)">P$16</text>
<text x="211" y="193.2">3</text>
<text x="211" y="195.7">4</text>
<text x="216.8" y="194.3">GND</text>
<text x="216.8" y="196.8">VDD</text>
<text x="233.6" y="196.8">PB2/TOSC2</text>
<text x="241.2" y="194.3">PB1</text>
<text x="249.9" y="193.2">13</text>
<text x="249.9" y="195.7">12</text>
<text x="88.3" y="201.4" transform="rotate(-90 88.3 201.4)">P$16</text>
<text x="90.8" y="201.4" transform="rotate(-90 90.8 201.4)">P$15</text>
<text x="93.4" y="201.4" transform="rotate(-90 93.4 201.4)">P$14</text>
<text x="95.9" y="201.4" transform="rotate(-90 95.9 201.4)">P$13</text>
<text x="98.5" y="201.4" transform="rotate(-90 98.5 201.4)">P$12</text>
<text x="101" y="201.4" transform="rotate(-90 101 201.4)">P$11</text>
<text x="103.5" y="201.4" transform="rotate(-90 103.5 201.4)">P$10</text>
<text x="106.1" y="201.4" transform="rotate(-90 106.1 201.4)">P$9</text>
<text x="108.6" y="201.4" transform="rotate(-90 108.6 201.4)">P$8</text>
<text x="111.2" y="201.4" transform="rotate(-90 111.2 201.4)">P$7</text>
<text x="113.7" y="201.4" transform="rotate(-90 113.7 201.4)">P$6</text>
<text x="116.2" y="201.4" transform="rotate(-90 116.2 201.4)">P$5</text>
<text x="118.8" y="201.4" transform="rotate(-90 118.8 201.4)">P$4</text>
<text x="121.3" y="201.4" transform="rotate(-90 121.3 201.4)">P$3</text>
<text x="123.9" y="201.4" transform="rotate(-90 123.9 201.4)">P$2</text>
<text x="126.4" y="201.4" transform="rotate(-90 126.4 201.4)">P$1</text>
<text x="211" y="198.3">5</text>
<text x="216.8" y="199.4">PA4</text>
<text x="233.6" y="199.4">PB3/TOSC1</text>
<text x="249.9" y="198.3">11</text>
<text x="104.9" y="209.8" transform="rotate(-90 104.9 209.8)">P$9</text>
<text x="107.5" y="209.8" transform="rotate(-90 107.5 209.8)">P$8</text>
<text x="110" y="209.8" transform="rotate(-90 110 209.8)">P$7</text>
<text x="112.6" y="209.8" transform="rotate(-90 112.6 209.8)">P$6</text>
<text x="115.1" y="209.8" transform="rotate(-90 115.1 209.8)">P$5</text>
<text x="117.6" y="209.8" transform="rotate(-90 117.6 209.8)">P$4</text>
<text x="120.2" y="209.8" transform="rotate(-90 120.2 209.8)">P$3</text>
<text x="122.7" y="209.8" transform="rotate(-90 122.7 209.8)">P$2</text>
<text x="125.3" y="209.8" transform="rotate(-90 125.3 209.8)">P$1</text>
<text x="225.4" y="206.5" transform="rotate(-90 225.4 206.5)">PA5</text>
<text x="228" y="206.5" transform="rotate(-90 228 206.5)">PA6</text>
<text x="230.5" y="206.5" transform="rotate(-90 230.5 206.5)">PA7</text>
<text x="233" y="206.5" transform="rotate(-90 233 206.5)">PB5</text>
<text x="235.6" y="206.5" transform="rotate(-90 235.6 206.5)">PB4</text>
<text x="87.2" y="211" transform="rotate(-90 87.2 211)">P$16</text>
<text x="89.7" y="211" transform="rotate(-90 89.7 211)">P$15</text>
<text x="92.2" y="211" transform="rotate(-90 92.2 211)">P$14</text>
<text x="94.8" y="211" transform="rotate(-90 94.8 211)">P$13</text>
<text x="97.3" y="211" transform="rotate(-90 97.3 211)">P$12</text>
<text x="99.9" y="210.9" transform="rotate(-90 99.9 210.9)">P$11</text>
<text x="102.4" y="211" transform="rotate(-90 102.4 211)">P$10</text>
<text x="224.3" y="212.3" transform="rotate(-90 224.3 212.3)">6</text>
<text x="226.9" y="212.3" transform="rotate(-90 226.9 212.3)">7</text>
<text x="229.4" y="212.3" transform="rotate(-90 229.4 212.3)">8</text>
<text x="231.9" y="212.3" transform="rotate(-90 231.9 212.3)">9</text>
<text x="234.5" y="213.5" transform="rotate(-90 234.5 213.5)">10</text>
</g>
<g font-size="1.8">
<text x="211.3" y="70.4" transform="rotate(-90 211.3 70.4)">3V3</text>
<text x="305.9" y="68.5">3V3</text>
<text x="258.8" y="73.6">GND</text>
<text x="258.8" y="76.2">AIN0</text>
<text x="305.9" y="73.6">ADS_RDY</text>
<text x="323.1" y="74.3" transform="rotate(-90 323.1 74.3)">3V3</text>
<text x="258.8" y="78.7">AIN1</text>
<text x="258.8" y="83.7">AIN3</text>
<text x="258.8" y="81.2">AIN2</text>
<text x="154.2" y="86.9" transform="rotate(-90 154.2 86.9)">GND</text>
<text x="211.3" y="89.6" transform="rotate(-90 211.3 89.6)">GND</text>
<text x="255.6" y="86.3">I2C_CLK</text>
<text x="193.4" y="95.2">I2C_CLK</text>
<text x="255.4" y="91.4">I2C_SDA</text>
<text x="323.1" y="95.9" transform="rotate(-90 323.1 95.9)">GND</text>
<text x="196.6" y="97.7">GND</text>
<text x="239.9" y="100.2">I2C_SDA</text>
<text x="239.9" y="97.7">3V3</text>
<text x="305.9" y="96.4">GND</text>
<text x="161" y="106.6">GND</text>
<text x="188.5" y="112.4" transform="rotate(-90 188.5 112.4)">GND</text>
<text x="211.3" y="108.5" transform="rotate(-90 211.3 108.5)">3V3</text>
<text x="271" y="113.6" transform="rotate(-90 271 113.6)">GND</text>
<text x="316.7" y="118.7" transform="rotate(-90 316.7 118.7)">GND</text>
<text x="133.3" y="121.8">5V</text>
<text x="184" y="124.4">BATTERY</text>
<text x="211.3" y="127.7" transform="rotate(-90 211.3 127.7)">GND</text>
<text x="262.1" y="128.8" transform="rotate(-90 262.1 128.8)">GND</text>
<text x="233.6" y="133.3">GND</text>
<text x="233.6" y="135.8">GND</text>
<text x="283.7" y="136.4" transform="rotate(-90 283.7 136.4)">GND</text>
<text x="339.6" y="133.9" transform="rotate(-90 339.6 133.9)">GND</text>
<text x="155.5" y="139.1" transform="rotate(-90 155.5 139.1)">GND</text>
<text x="178.9" y="140.3" transform="rotate(-90 178.9 140.3)">current sense resistor</text>
<text x="196.6" y="138.3">GND</text>
<text x="197.4" y="140.9">3V3</text>
<text x="233.6" y="140.9">I2C_CLK</text>
<text x="233.6" y="138.3">I2C_SDA</text>
<text x="287.4" y="143.4">SPC_EN</text>
<text x="69.1" y="149.3" transform="rotate(-90 69.1 149.3)">GND</text>
<text x="78" y="145.8" transform="rotate(-90 78 145.8)">BATTERY</text>
<text x="94.5" y="149.3" transform="rotate(-90 94.5 149.3)">GND</text>
<text x="135.2" y="144.2" transform="rotate(-90 135.2 144.2)">GND</text>
<text x="149.1" y="144.2" transform="rotate(-90 149.1 144.2)">GND</text>
<text x="351.6" y="148.5">3V3</text>
<text x="84.4" y="154.3" transform="rotate(-90 84.4 154.3)">GND</text>
<text x="109.8" y="151.8" transform="rotate(-90 109.8 151.8)">GND</text>
<text x="128.8" y="150.8" transform="rotate(-90 128.8 150.8)">BATTERY</text>
<text x="225.3" y="154.2" transform="rotate(-90 225.3 154.2)">GND</text>
<text x="227.8" y="154.2" transform="rotate(-90 227.8 154.2)">PA1</text>
<text x="230.4" y="154.2" transform="rotate(-90 230.4 154.2)">UPDI</text>
<text x="232.9" y="154.2" transform="rotate(-90 232.9 154.2)">PC3</text>
<text x="235.5" y="154.2" transform="rotate(-90 235.5 154.2)">PC2</text>
<text x="238" y="154.2" transform="rotate(-90 238 154.2)">PC1</text>
<text x="141.5" y="156.1">P_ON_DS</text>
<text x="152.3" y="159.3">active low</text>
<text x="123.4" y="166.3">P_ON</text>
<text x="189.8" y="163.7">3V3</text>
<text x="88.2" y="175.8" transform="rotate(-90 88.2 175.8)">PB2</text>
<text x="90.7" y="175.8" transform="rotate(-90 90.7 175.8)">PB3</text>
<text x="93.3" y="175.8" transform="rotate(-90 93.3 175.8)">AIN0</text>
<text x="95.8" y="175.8" transform="rotate(-90 95.8 175.8)">AIN1</text>
<text x="98.3" y="175.8" transform="rotate(-90 98.3 175.8)">PB4</text>
<text x="100.9" y="175.8" transform="rotate(-90 100.9 175.8)">PB5</text>
<text x="103.4" y="175.8" transform="rotate(-90 103.4 175.8)">PWR_SW</text>
<text x="106" y="175.8" transform="rotate(-90 106 175.8)">PA5</text>
<text x="108.5" y="175.8" transform="rotate(-90 108.5 175.8)">PA4</text>
<text x="111" y="175.8" transform="rotate(-90 111 175.8)">AIN3</text>
<text x="113.6" y="175.8" transform="rotate(-90 113.6 175.8)">AIN2</text>
<text x="116.1" y="175.8" transform="rotate(-90 116.1 175.8)">BATTERY</text>
<text x="118.7" y="175.8" transform="rotate(-90 118.7 175.8)">BATTERY</text>
<text x="121.2" y="175.8" transform="rotate(-90 121.2 175.8)">GND</text>
<text x="123.7" y="175.8" transform="rotate(-90 123.7 175.8)">5V</text>
<text x="126.3" y="175.8" transform="rotate(-90 126.3 175.8)">5V</text>
<text x="279.3" y="177.7">3V3</text>
<text x="287.2" y="177.7">LED_BUILTIN</text>
<text x="332.6" y="177.7">GND</text>
<text x="205" y="183.6" transform="rotate(-90 205 183.6)">GND</text>
<text x="144.1" y="186.1" transform="rotate(-90 144.1 186.1)">GND</text>
<text x="154.2" y="186.1" transform="rotate(-90 154.2 186.1)">GND</text>
<text x="194.5" y="189.1">LED_BUILTIN</text>
<text x="202.4" y="191.6">PA3</text>
<text x="256.4" y="189.1">PC0</text>
<text x="266.6" y="191.6">I2C_CLK</text>
<text x="201.7" y="194.2">GND</text>
<text x="202.5" y="196.7">3V3</text>
<text x="256.4" y="196.7">PB2</text>
<text x="279.3" y="194.2">I2C_SDA</text>
<text x="187.8" y="203.7" transform="rotate(-90 187.8 203.7)">to system</text>
<text x="202.4" y="199.3">PA4</text>
<text x="256.4" y="199.3">PB3</text>
<text x="183.4" y="206.7" transform="rotate(-90 183.4 206.7)">BAT_OUT</text>
<text x="93.3" y="215.7" transform="rotate(-90 93.3 215.7)">3V3</text>
<text x="103.4" y="215.8" transform="rotate(-90 103.4 215.8)">PA1</text>
<text x="106" y="215.8" transform="rotate(-90 106 215.8)">PA3</text>
<text x="88.2" y="216" transform="rotate(-90 88.2 216)">PC0</text>
<text x="90.7" y="216" transform="rotate(-90 90.7 216)">PC1</text>
<text x="95.8" y="216" transform="rotate(-90 95.8 216)">PC2</text>
<text x="98.3" y="216" transform="rotate(-90 98.3 216)">PC3</text>
<text x="100.9" y="216.8" transform="rotate(-90 100.9 216.8)">UPDI</text>
<text x="108.5" y="216.5" transform="rotate(-90 108.5 216.5)">GND</text>
<text x="111" y="216.5" transform="rotate(-90 111 216.5)">GND</text>
<text x="113.6" y="220" transform="rotate(-90 113.6 220)">I2C_SDA</text>
<text x="116.1" y="219.8" transform="rotate(-90 116.1 219.8)">I2C_CLK</text>
<text x="118.7" y="216.5" transform="rotate(-90 118.7 216.5)">GND</text>
<text x="121.2" y="216.5" transform="rotate(-90 121.2 216.5)">GND</text>
<text x="123.7" y="220.7" transform="rotate(-90 123.7 220.7)">BAT_OUT</text>
<text x="126.3" y="220.7" transform="rotate(-90 126.3 220.7)">BAT_OUT</text>
<text x="225.3" y="220.9" transform="rotate(-90 225.3 220.9)">PA5</text>
<text x="232.9" y="221" transform="rotate(-90 232.9 221)">PB5</text>
<text x="235.5" y="221" transform="rotate(-90 235.5 221)">PB4</text>
<text x="227.8" y="222.5" transform="rotate(-90 227.8 222.5)">P_ON</text>
<text x="230.4" y="225.9" transform="rotate(-90 230.4 225.9)">PWR_SW</text>
</g>
<text font-size="1.4" x="141.1" y="121.2">INDUCTOR</text>
</svg>
